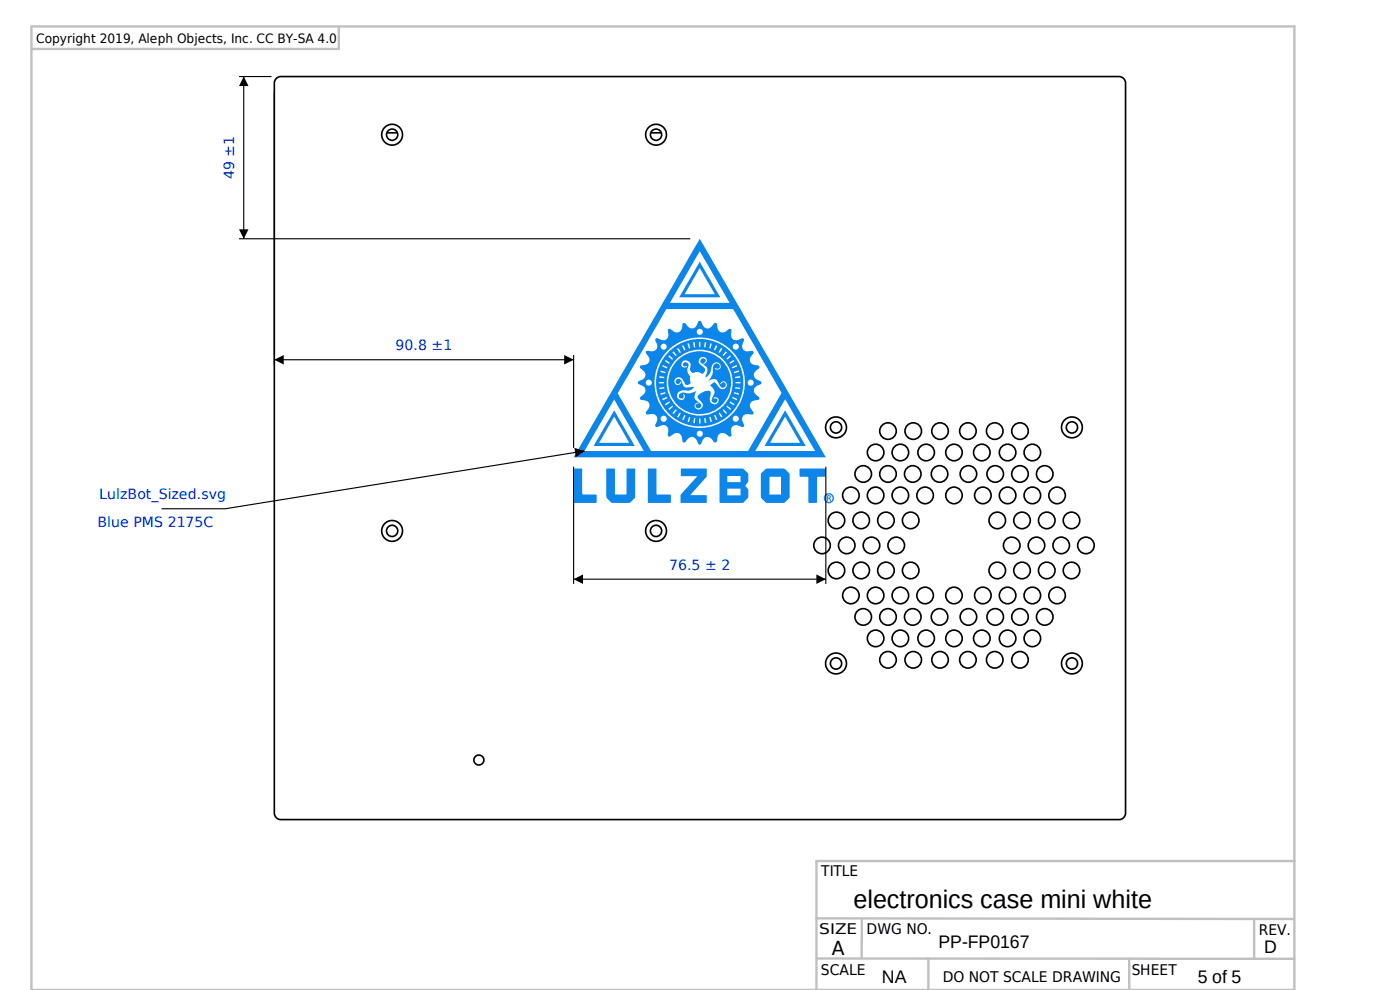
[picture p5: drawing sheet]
<svg xmlns="http://www.w3.org/2000/svg" width="297mm" height="210mm" viewBox="0 0 297 210" stroke-linecap="round" stroke-linejoin="round" font-family="sans-serif">
<g fill="none" stroke="#000" stroke-width=".35">
<path d="M58.2 17.6a1.4 1.4 0 0 1 1.4-1.4h177.8a1.41 1.41 0 0 1 1.4 1.4M58.2 17.6v154.8a1.39 1.39 0 0 0 1.4 1.4h177.8a1.41 1.41 0 0 0 1.4-1.4v-154.8M82.1 28.2h2.2M138.1 28.2h2.2"/>
<circle cx="83.2" cy="28.6" r="2.21"/>
<circle cx="83.2" cy="28.6" r="1.19"/>
<circle cx="139.2" cy="28.6" r="1.19"/>
<circle cx="139.2" cy="28.6" r="2.21"/>
<circle cx="177.4" cy="90.6" r="2.21"/>
<circle cx="177.4" cy="90.6" r="1.2"/>
<circle cx="185.8" cy="95.9" r="1.76"/>
<circle cx="188.4" cy="91.4" r="1.75"/>
<circle cx="191" cy="95.9" r="1.76"/>
<circle cx="193.8" cy="91.4" r="1.75"/>
<circle cx="196.5" cy="95.9" r="1.76"/>
<circle cx="199.4" cy="91.4" r="1.75"/>
<circle cx="202.4" cy="95.9" r="1.75"/>
<circle cx="205.4" cy="91.4" r="1.75"/>
<circle cx="208.3" cy="95.9" r="1.76"/>
<circle cx="211" cy="91.4" r="1.75"/>
<circle cx="213.8" cy="95.9" r="1.76"/>
<circle cx="216.4" cy="91.4" r="1.75"/>
<circle cx="219" cy="95.9" r="1.76"/>
<circle cx="227.4" cy="90.6" r="2.21"/>
<circle cx="227.4" cy="90.6" r="1.2"/>
<circle cx="83.2" cy="112.6" r="2.21"/>
<circle cx="83.2" cy="112.6" r="1.19"/>
<circle cx="139.2" cy="112.6" r="1.2"/>
<circle cx="139.2" cy="112.6" r="2.21"/>
<circle cx="174.4" cy="115.6" r="1.75"/>
<circle cx="177.5" cy="110.3" r="1.76"/>
<circle cx="179.6" cy="115.6" r="1.75"/>
<circle cx="180.5" cy="105" r="1.76"/>
<circle cx="182.7" cy="110.3" r="1.75"/>
<circle cx="183.1" cy="100.5" r="1.76"/>
<circle cx="184.9" cy="115.6" r="1.75"/>
<circle cx="185.8" cy="105" r="1.76"/>
<circle cx="188" cy="110.3" r="1.76"/>
<circle cx="188.4" cy="100.5" r="1.76"/>
<circle cx="190.2" cy="115.6" r="1.76"/>
<circle cx="191" cy="105" r="1.76"/>
<circle cx="193.2" cy="110.3" r="1.76"/>
<circle cx="193.7" cy="100.5" r="1.76"/>
<circle cx="196.3" cy="105" r="1.76"/>
<circle cx="199.3" cy="100.5" r="1.75"/>
<circle cx="202.4" cy="105" r="1.75"/>
<circle cx="205.5" cy="100.5" r="1.76"/>
<circle cx="208.5" cy="105" r="1.76"/>
<circle cx="211.1" cy="100.5" r="1.76"/>
<circle cx="211.6" cy="110.3" r="1.76"/>
<circle cx="213.8" cy="105" r="1.76"/>
<circle cx="214.7" cy="115.6" r="1.76"/>
<circle cx="216.4" cy="100.5" r="1.75"/>
<circle cx="216.8" cy="110.3" r="1.75"/>
<circle cx="219" cy="105" r="1.76"/>
<circle cx="219.9" cy="115.6" r="1.75"/>
<circle cx="221.7" cy="100.5" r="1.76"/>
<circle cx="222.1" cy="110.3" r="1.76"/>
<circle cx="224.3" cy="105" r="1.76"/>
<circle cx="225.2" cy="115.6" r="1.75"/>
<circle cx="227.3" cy="110.3" r="1.75"/>
<circle cx="230.4" cy="115.6" r="1.75"/>
<circle cx="177.5" cy="120.9" r="1.76"/>
<circle cx="180.5" cy="126.2" r="1.75"/>
<circle cx="182.7" cy="120.9" r="1.75"/>
<circle cx="183.1" cy="130.8" r="1.76"/>
<circle cx="185.8" cy="135.3" r="1.76"/>
<circle cx="185.8" cy="126.2" r="1.75"/>
<circle cx="188" cy="120.9" r="1.76"/>
<circle cx="188.4" cy="139.9" r="1.76"/>
<circle cx="188.4" cy="130.8" r="1.76"/>
<circle cx="191" cy="126.2" r="1.75"/>
<circle cx="191" cy="135.3" r="1.76"/>
<circle cx="193.2" cy="120.9" r="1.76"/>
<circle cx="193.7" cy="130.8" r="1.76"/>
<circle cx="193.8" cy="139.9" r="1.76"/>
<circle cx="196.3" cy="126.2" r="1.75"/>
<circle cx="196.5" cy="135.3" r="1.76"/>
<circle cx="199.3" cy="130.8" r="1.75"/>
<circle cx="199.4" cy="139.9" r="1.76"/>
<circle cx="202.4" cy="135.3" r="1.75"/>
<circle cx="202.4" cy="126.2" r="1.75"/>
<circle cx="205.4" cy="139.9" r="1.76"/>
<circle cx="205.5" cy="130.8" r="1.76"/>
<circle cx="208.3" cy="135.3" r="1.76"/>
<circle cx="208.5" cy="126.2" r="1.75"/>
<circle cx="211" cy="139.9" r="1.76"/>
<circle cx="211.1" cy="130.8" r="1.76"/>
<circle cx="211.6" cy="120.9" r="1.76"/>
<circle cx="213.8" cy="126.2" r="1.75"/>
<circle cx="213.8" cy="135.3" r="1.76"/>
<circle cx="216.4" cy="130.8" r="1.75"/>
<circle cx="216.4" cy="139.9" r="1.76"/>
<circle cx="216.8" cy="120.9" r="1.75"/>
<circle cx="219" cy="126.2" r="1.75"/>
<circle cx="219" cy="135.3" r="1.76"/>
<circle cx="221.7" cy="130.8" r="1.76"/>
<circle cx="222.1" cy="120.9" r="1.76"/>
<circle cx="224.3" cy="126.2" r="1.75"/>
<circle cx="227.3" cy="120.9" r="1.75"/>
<circle cx="177.4" cy="140.7" r="2.21"/>
<circle cx="177.4" cy="140.7" r="1.2"/>
<circle cx="227.4" cy="140.7" r="2.21"/>
<circle cx="227.4" cy="140.7" r="1.2"/>
<circle cx="101.6" cy="161.1" r="1.06"/>
</g>
<g fill="#0d86ea">
<path d="M175.5 105a.43 .43 0 0 1 .6 .1 .43 .43 0 0 1 0 .5l.2 .6h-.2l-.2-.4-.2-.1v.5h-.2zM175.7 105.2v.3a.21 .21 0 0 0 .3-.1 .21 .21 0 0 0-.3-.2z" fill-rule="evenodd"/>
<path d="M174.8 105.6a1.08 1.08 0 0 0 2.1 0 1.08 1.08 0 0 0-2.1 0zM175.1 105.6a.79 .79 0 0 1 1.5 0 .79 .79 0 0 1-1.5 0z" fill-rule="evenodd"/>
<path d="M148.5 50.6l-26.8 46.4h53.5zM148.5 53.3l6.3 10.9h-12.6zM141.4 65.5h14.2l10.2 17.8-7.1 12.3h-20.6l-7-12.2zM166.6 84.6l6.3 11h-12.7zM130.3 84.7l6.3 10.9h-12.6z" fill-rule="evenodd"/>
<path d="M121.7 99.4h1.8v5.3l3 .2 .1 .1-.1 1.6h-4.8z" fill-rule="evenodd"/>
<path d="M128.7 99.4l1.6-.1 .2 .1v5.3l.2 .2 2.2-.1v-5.4l.2-.1h1.5l.2 .1v5.8l-.1 .4-1 .9-3.8 .1-.2-.1-1-.9z" fill-rule="evenodd"/>
<path d="M137.5 99.4h1.7l.1 5.3 2.9 .2 .1 .1-.1 1.6h-4.7z" fill-rule="evenodd"/>
<path d="M144.5 99.4h5.4v1.7l-3.5 3.9h3.4l.2 .2-.1 1.4h-5.5v-1.5l.1-.3 3.5-3.8-3.4-.1-.2-.1z" fill-rule="evenodd"/>
<path d="M154.3 103.6v1.4h2.8v-1.4zM154.3 100.9v1.3h2.8v-1.3zM152.7 99.4l4.8-.1 .2 .1 1 1 .1 1.6-.6 1 .6 .9v1.4l-.1 .3-1 .9-5 .1z" fill-rule="evenodd"/>
<path d="M163.3 101.1v3.8h2.4v-3.8zM161.5 100.4l1-1 .3-.1h3.4l.3 .1 1 1v4.9v.3l-1 .9-3.8 .1-.2-.1-1-.9z" fill-rule="evenodd"/>
<path d="M169.7 99.4l5.3-.1 .2 .1v1.6l-1.8 .2v5.2l-.2 .2h-1.5l-.2-.1v-5.3l-1.8-.2z" fill-rule="evenodd"/>
<path d="M139.1 71.8l-.1 .3a1.64 1.64 0 0 1-.1 2.3h-1a.52 .52 0 0 0-.8 .1 .52 .52 0 0 0 .3 .8 1.23 1.23 0 0 1 .3 1.5 1.23 1.23 0 0 1-1.4 .6 .41 .41 0 0 0-.5 .3 .41 .41 0 0 0 .2 .5 1.27 1.27 0 0 1 .9 1.4 1.27 1.27 0 0 1-1.2 1.1 .47 .47 0 0 0-.4 .6 .47 .47 0 0 0 .6 .3 1.23 1.23 0 0 1 1.1 1.2 1.23 1.23 0 0 1-1 1.2 .41 .41 0 0 0-.2 .5 .41 .41 0 0 0 .4 .3 1.27 1.27 0 0 1 1.5 .8 1.27 1.27 0 0 1-.5 1.6 .41 .41 0 0 0-.1 .5 .41 .41 0 0 0 .5 .2 1.27 1.27 0 0 1 1.6 .3 1.27 1.27 0 0 1-.1 1.7 .41 .41 0 0 0 0 .6 .41 .41 0 0 0 .6 0 1.22 1.22 0 0 1 1.3-.4 1.22 1.22 0 0 1 .8 1.1l-.1 .5a.52 .52 0 0 0 .2 .8 .52 .52 0 0 0 .7-.3 1.23 1.23 0 0 1 1.5-.3 1.23 1.23 0 0 1 .7 1.4 .41 .41 0 0 0 .2 .5 .41 .41 0 0 0 .5-.3 1.27 1.27 0 0 1 1.4-.9 1.27 1.27 0 0 1 1.1 1.3 .47 .47 0 0 0 .6 .3 .47 .47 0 0 0 .3-.6 1.23 1.23 0 0 1 1.2-1 1.23 1.23 0 0 1 1.2 .9 .41 .41 0 0 0 .5 .3 .41 .41 0 0 0 .3-.5 1.27 1.27 0 0 1 .8-1.4 1.27 1.27 0 0 1 1.6 .5 .41 .41 0 0 0 .5 .1 .41 .41 0 0 0 .2-.5 1.27 1.27 0 0 1 .3-1.7 1.27 1.27 0 0 1 1.7 .2 .41 .41 0 0 0 .6 0 .41 .41 0 0 0 0-.6 1.22 1.22 0 0 1-.3-1.3 1.22 1.22 0 0 1 1-.8h.5a.51 .51 0 0 0 .8-.1 .51 .51 0 0 0-.3-.7 1.23 1.23 0 0 1-.3-1.5 1.23 1.23 0 0 1 1.4-.7 .41 .41 0 0 0 .5-.3 .41 .41 0 0 0-.2-.5 1.27 1.27 0 0 1-1-1.3 1.27 1.27 0 0 1 1.3-1.2 .41 .41 0 0 0 .4-.4 .41 .41 0 0 0-.4-.4 1.27 1.27 0 0 1-1.3-1.1 1.27 1.27 0 0 1 1-1.4 .41 .41 0 0 0 .2-.5 .41 .41 0 0 0-.5-.3 1.27 1.27 0 0 1-1.4-.7 1.27 1.27 0 0 1 .5-1.6 .41 .41 0 0 0 .1-.5 .41 .41 0 0 0-.5-.2 1.27 1.27 0 0 1-1.7-.3 1.27 1.27 0 0 1 .2-1.7 .41 .41 0 0 0 0-.6 .41 .41 0 0 0-.6 0 1.22 1.22 0 0 1-1.3 .3 1.22 1.22 0 0 1-.8-1v-.5a.51 .51 0 0 0-.1-.8 .51 .51 0 0 0-.7 .3 1.23 1.23 0 0 1-1.5 .3 1.23 1.23 0 0 1-.6-1.5 .41 .41 0 0 0-.3-.4 .41 .41 0 0 0-.5 .2 1.27 1.27 0 0 1-1.4 .9 1.27 1.27 0 0 1-1.1-1.2 .41 .41 0 0 0-.4-.4 .41 .41 0 0 0-.4 .4 1.27 1.27 0 0 1-1.2 1.2 1.27 1.27 0 0 1-1.3-.9 .47 .47 0 0 0-.7-.2 .47 .47 0 0 0-.2 .7 1.24 1.24 0 0 1-.8 1.3 1.24 1.24 0 0 1-1.5-.6 .41 .41 0 0 0-.5-.2 .41 .41 0 0 0-.2 .6 1.27 1.27 0 0 1-.3 1.6 1.27 1.27 0 0 1-1.7-.1l-.3-.1zM147.8 70.3a.65 .65 0 0 1 1.3 0 .65 .65 0 0 1-1.3 0zM138.9 81.1a9.6 9.6 0 0 1 19.1 0 9.6 9.6 0 0 1-19.1 0zM139.2 81.1a9.3 9.3 0 0 0 18.5 0 9.3 9.3 0 0 0-18.5 0zM148.3 72.5h.3v1.1h-.3zM149.5 72.5l.3 .1-.1 1h-.3zM147.1 72.6h.3l.1 1-.3 .1zM150.7 72.8l.3 .1-.3 1-.2-.1zM145.9 72.9l.3-.1 .2 1-.2 .1zM140.2 73.5a.65 .65 0 0 1 1.3 0 .65 .65 0 0 1-1.3 0zM155.5 73.5a.64 .64 0 0 1 1.2 0 .64 .64 0 0 1-1.2 0zM151.9 73.2l.3 .1-.5 1-.2-.1zM144.7 73.3l.3-.1 .4 1-.2 .1zM153 73.8l.3 .1-.6 .9-.3-.1zM143.6 73.9l.3-.1 .6 .9-.3 .1zM141.5 81.1a7 7 0 0 1 13.9 0 7 7 0 0 1-13.9 0zM141.8 81.1a6.7 6.7 0 0 0 13.3 0 6.7 6.7 0 0 0-13.3 0zM154 74.5l.2 .2-.7 .8-.2-.2zM142.6 74.7l.3-.2 .7 .8-.2 .2zM154.1 76.1l.8-.8 .2 .3-.8 .7zM142 75.4l.8 .7-.2 .2-.8-.7zM144.8 76.6a1.13 1.13 0 0 1 1.5 .2 1.13 1.13 0 0 1 .1 1.4l.1 .4 .5 .5a1.66 1.66 0 0 1 2 .2 .89 .89 0 0 0 .6-.8 .89 .89 0 0 0-.6-.9 .98 .98 0 0 1-.6-1.5l.1-.1a.78 .78 0 0 1 1.1-.2 .78 .78 0 0 1 .1 1.2h-.5a.54 .54 0 0 0 .4-.6 .54 .54 0 0 0-.7-.4 .54 .54 0 0 0-.3 .7v.1a2.15 2.15 0 0 1 1.5 1.9l-.4 1.2 .3-.1a2.71 2.71 0 0 0 1-2.2 .92 .92 0 0 1 1.2-.8 .92 .92 0 0 1 .5 1.4 .64 .64 0 0 1-1-.1 .62 .62 0 0 0 .9-.1 .62 .62 0 0 0-.2-.9 .62 .62 0 0 0-.8 .2l-.3 .4a3.7 3.7 0 0 1-1 3.1l.4-.2a1.26 1.26 0 0 1 1.9 .9 .71 .71 0 0 0 1 .6 .54 .54 0 0 0 .2-.9 .54 .54 0 0 0-.9 .3 .65 .65 0 0 1 .7-.7 .65 .65 0 0 1 .6 .8l-.1 .5-.3 .3a1.01 1.01 0 0 1-1.5-.6l-.5-.7a.96 .96 0 0 0-1.1 .6 1.58 1.58 0 0 1 .5 2.5 .66 .66 0 0 0 0 1.1 .66 .66 0 0 0 1-.3 .57 .57 0 0 0-.8-.5 .69 .69 0 0 1 1.1 .2 .69 .69 0 0 1-.6 1h-.3a1.19 1.19 0 0 1-.9-1.9v-.7a2.02 2.02 0 0 0-2.7 1l.6 .9a.96 .96 0 0 1 .2 1.6 .75 .75 0 0 1-1.2-.1 .75 .75 0 0 1 .3-1.1l.3 .1a.56 .56 0 0 0-.5 .6 .56 .56 0 0 0 .6 .5 .56 .56 0 0 0 .5-.6l-.5-.7a1.42 1.42 0 0 1-.5-2.4l-1.3 .5h-.7a1.33 1.33 0 0 0-1.7 .3 .55 .55 0 0 0 .5 .8 .55 .55 0 0 0 .4-.9 .73 .73 0 0 1 .1 1.1 .73 .73 0 0 1-1.2-.1 1.25 1.25 0 0 1 .2-1.5 1.25 1.25 0 0 1 1.5-.3 1.28 1.28 0 0 0 1.5-.8h-.3a1.57 1.57 0 0 1-1.9-.4v-.1a1.04 1.04 0 0 0-1.2-1.1l-.3 .4a.5 .5 0 0 0 .3 .6 .5 .5 0 0 0 .6-.4l.2-.1a.73 .73 0 0 1-1.2 .5 .73 .73 0 0 1 .2-1.3 1.25 1.25 0 0 1 1.7 1.1l.2 .3 .4 .1 .8-.4-.3-1.5a2.03 2.03 0 0 1-.2-2.3 .58 .58 0 0 0-.7-.7 .58 .58 0 0 0-.4 .9h.8a.69 .69 0 0 1-1.1 .1 .69 .69 0 0 1 .1-1.1zM154.8 76.9l.8-.6 .2 .3-.9 .5zM141.2 76.3l.9 .6-.1 .3-.9-.6zM155.3 77.9l1-.5 .1 .3-1 .4zM140.6 77.4l1 .5-.1 .2-1-.4zM155.7 78.9l1-.4 .1 .3-1 .3zM140.2 78.6l1 .3-.1 .2-1-.3zM155.9 79.9l1.1-.2v.3l-1 .2zM139.9 79.8l1 .1v.3l-1.1-.1zM137 81.1a.65 .65 0 0 1 1.3 0 .65 .65 0 0 1-1.3 0zM158.6 81.1a.65 .65 0 0 1 1.3 0 .65 .65 0 0 1-1.3 0zM156 81h1.1v.3h-1.1zM139.8 81h1.1v.3h-1.1zM156 82.1l1 .1v.3l-1.1-.2zM139.8 82.2l1.1-.1 .1 .2-1.1 .2zM155.8 83.1l1 .3-.1 .3-1-.3zM140.1 83.4l1-.3 .1 .3-1 .3zM155.4 84.2l1 .4-.1 .3-1-.5zM140.5 84.6l1-.4 .1 .2-1 .5zM154.9 85.1l.9 .6-.1 .2-.9-.6zM141.1 85.7l.9-.6 .1 .3-.9 .5zM141.8 86.7l.8-.7 .2 .2-.8 .7zM154.3 86l.8 .7-.2 .2-.8-.7zM153.3 87l.2-.2 .7 .8-.2 .2zM143.4 86.8l.2 .2-.7 .8-.2-.2zM152.5 87.6l.2-.2 .6 .9-.3 .2zM144.2 87.5l.3 .1-.6 .9-.2-.1zM151.5 88.1l.2-.1 .5 .9-.3 .2zM145.2 88l.2 .1-.4 1-.3-.1zM140.2 88.8a.65 .65 0 0 1 1.3 0 .65 .65 0 0 1-1.3 0zM155.5 88.8a.64 .64 0 0 1 1.2 0 .64 .64 0 0 1-1.2 0zM150.5 88.4h.2l.4 1-.3 .1zM146.2 88.4l.3 .1-.3 1-.3-.1zM149.4 88.7l.3-.1 .2 1.1h-.4zM147.3 88.6l.2 .1-.1 1h-.3zM148.3 88.7h.3v1.1h-.3zM147.8 91.9a.65 .65 0 0 1 1.3 0 .65 .65 0 0 1-1.3 0z" fill-rule="evenodd"/>
<path d="M166.6 88.3l3.2 5.6h-6.4zM166.6 87l-4.4 7.6h8.8z" fill-rule="evenodd"/>
<path d="M130.3 88.3l3.2 5.6h-6.4zM130.3 87l-4.4 7.6h8.8z" fill-rule="evenodd"/>
<path d="M148.5 56.8l3.1 5.6h-6.3zM148.5 55.5l-4.4 7.5h8.7z" fill-rule="evenodd"/>
</g>
<path d="M50.7 16.2h6.9M51.7 16.2v34.4M58.2 19.6v57.7M50.7 50.6h95.8M58.2 76.3h63.5M121.7 75.3v19.7M121.7 99v24.8M124 95.6l-76.3 12.3h-13.4M175.2 99v24.8M121.7 122.8h53.5" fill="none" stroke="#000" stroke-width=".24"/>
<g fill="#000">
<path d="M51.7 16.2l1 2h-2zM50.7 48.6h2l-1 2zM58.2 76.3l2-1v2zM119.7 75.3l2 1-2 1zM121.7 122.8l2-1v2zM173.2 121.8l2 1-2 1z"/>
<path d="M121.9 94.9l2.1 .7-1.8 1.3z" fill-rule="evenodd"/>
</g>
<path d="M6.7 5.6h267.9v204.3h-267.9zM71.9 5.7v4.7h-65.2M173.2 194.7l101.3 .1M173.2 182.6h101.4M173.2 182.5v27.3M182.9 194.8l-.1 8.2M266.1 194.8v8.3M173.3 203.2l101.3 .1M197 203.2v6.6M239.6 203.3v6.5" fill="none" stroke="#c0c0c0" stroke-width=".51"/>
<text font-size="5.4" x="181.1" y="192.4">electronics case mini white</text>
<text font-size="4.1" x="176.5" y="202.4">A</text>
<g font-size="3.8">
<text x="199.1" y="201.1">PP-FP0167</text>
<text x="268.2" y="202.1">D</text>
<text x="187.1" y="208.5">NA</text>
<text x="254.1" y="208.5">5 of 5</text>
</g>
<g font-size="3.1">
<text x="174.2" y="185.7">TITLE</text>
<text x="173.8" y="198">SIZE</text>
<text x="183.9" y="198">DWG NO.</text>
<text x="267.1" y="198.3">REV.</text>
<text x="174.2" y="206.7">SCALE</text>
<text x="200" y="208.1">DO NOT SCALE DRAWING</text>
<text x="240.1" y="206.7">SHEET</text>
</g>
<g font-size="3" fill="#00f">
<text x="49.7" y="38" transform="rotate(-90 49.7 38)">49 ±1</text>
<text x="83.9" y="74.3">90.8 ±1</text>
<text x="21.1" y="105.7">LulzBot_Sized.svg</text>
<text x="20.7" y="111.8">Blue PMS 2175C</text>
<text x="142" y="120.8">76.5 ± 2</text>
</g>
<text font-size="2.7" x="7.7" y="9.1">Copyright 2019, Aleph Objects, Inc. CC BY-SA 4.0</text>
</svg>
